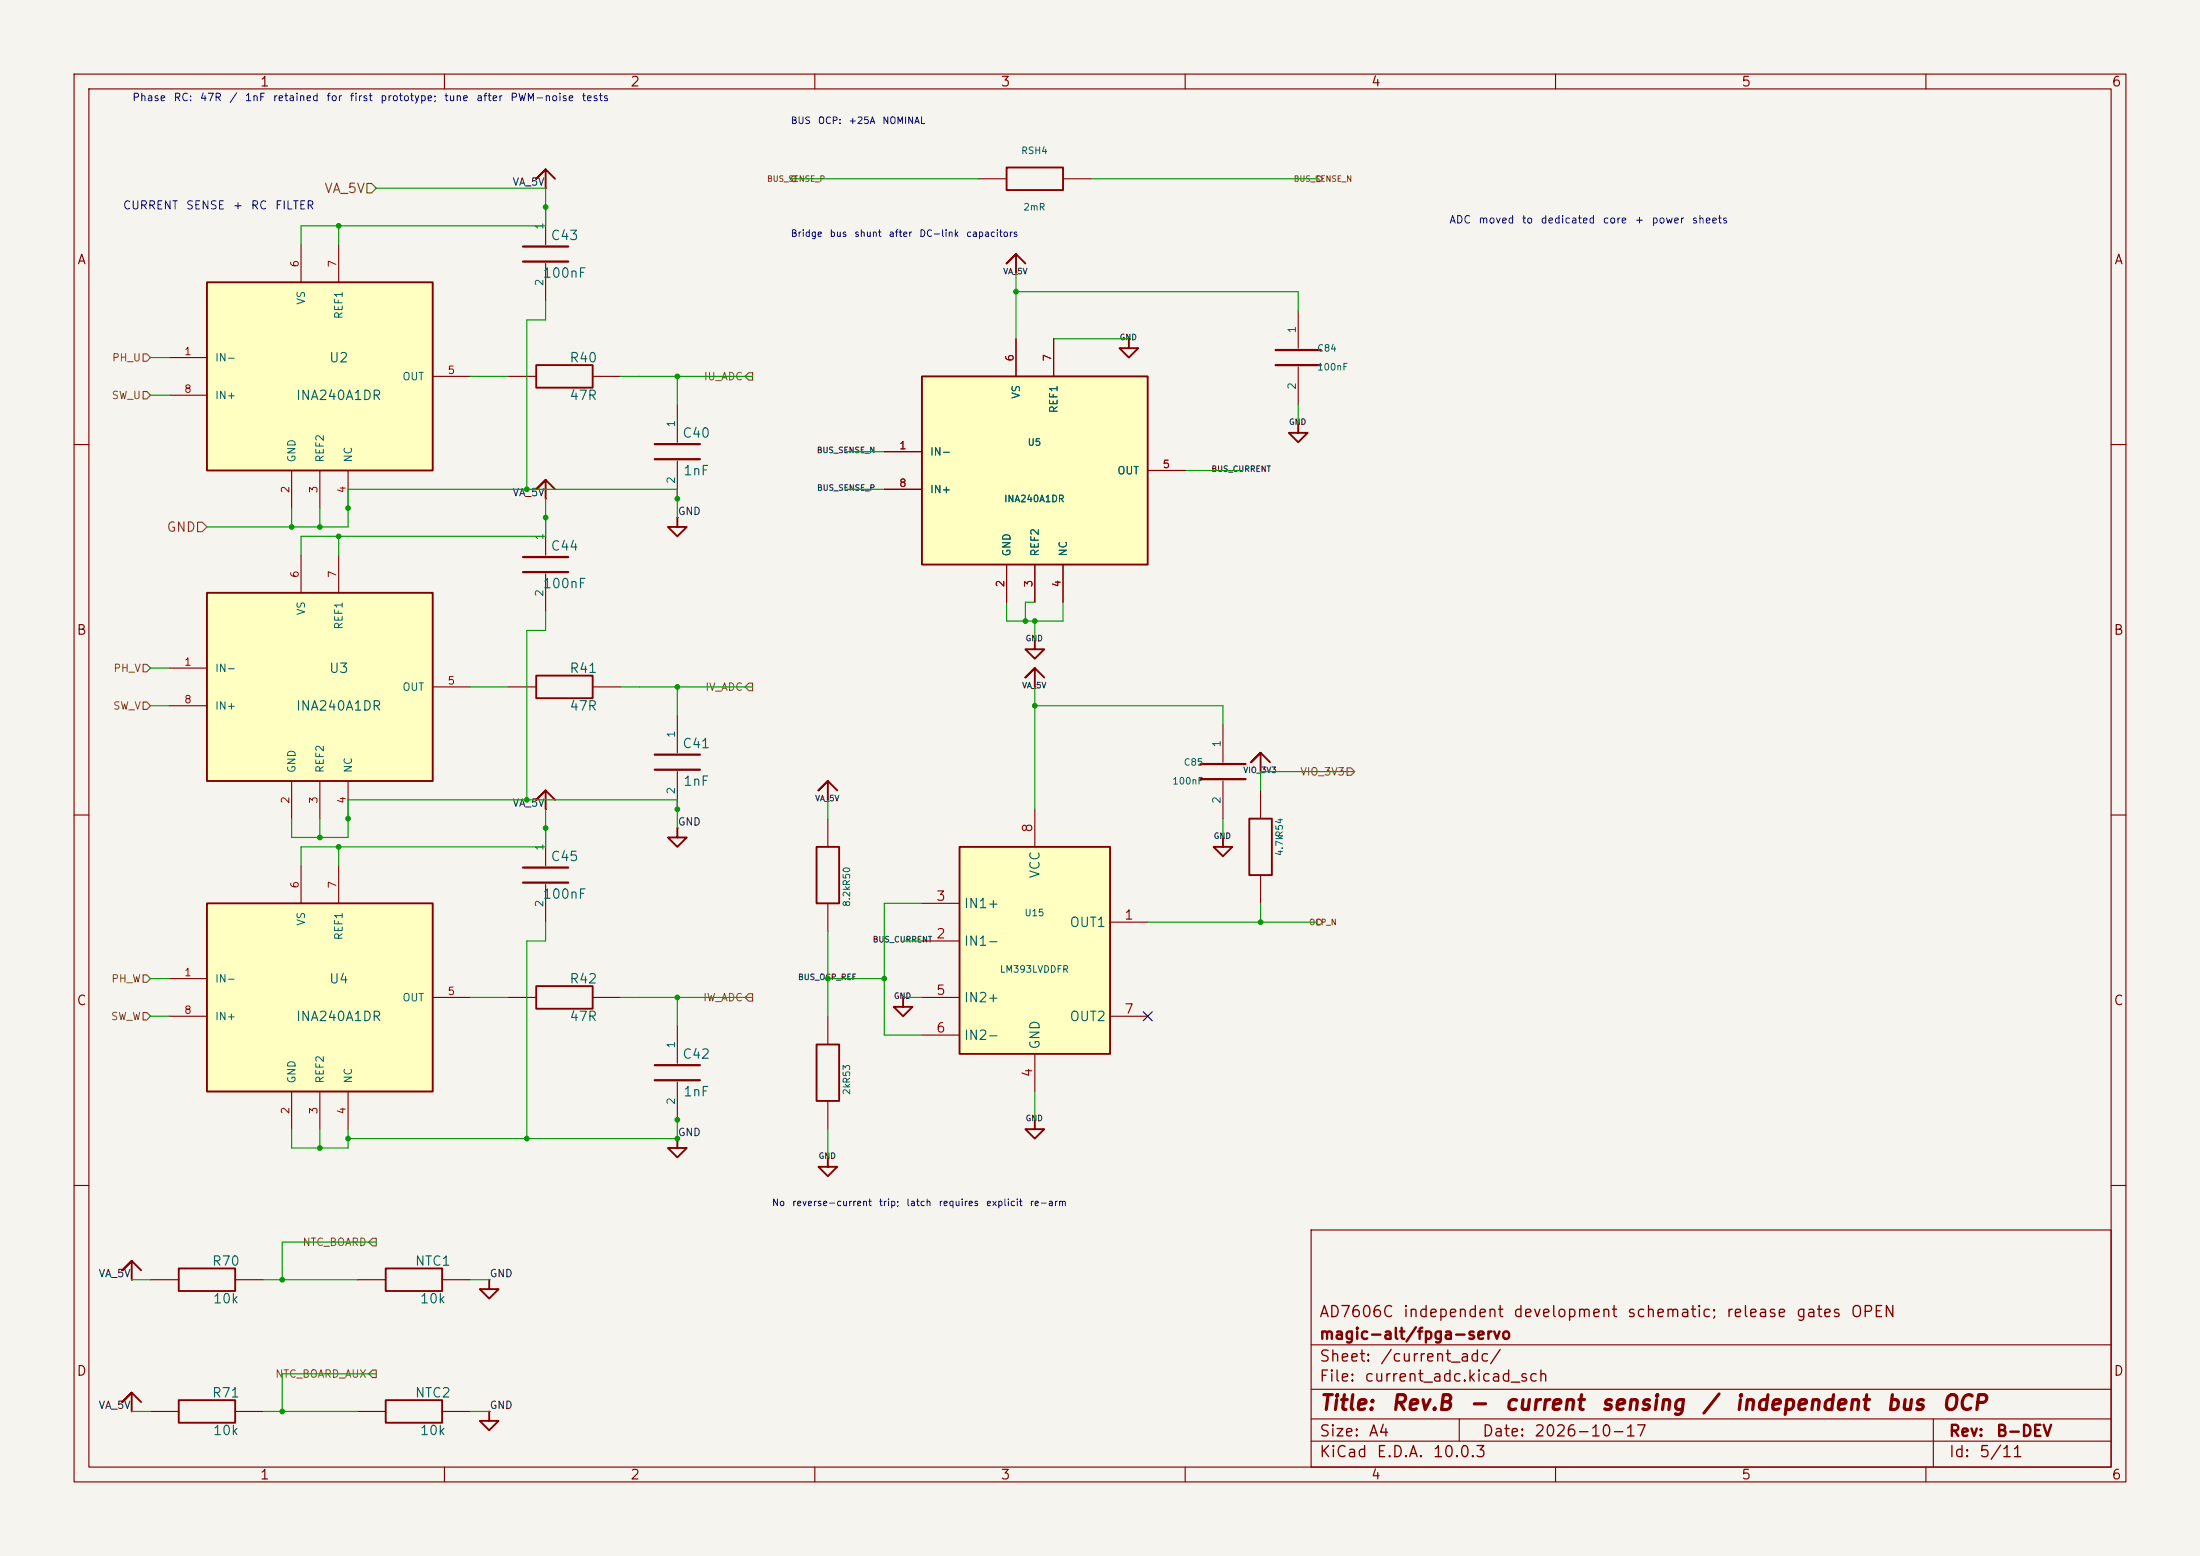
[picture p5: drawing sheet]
<svg xmlns="http://www.w3.org/2000/svg" width="297mm" height="210mm" viewBox="0 0 297 210" stroke-linecap="round" stroke-linejoin="round" font-family="sans-serif">
<path d="M0 0h297v210h-297z" fill="#f5f4ef" stroke="#f5f4ef" stroke-width=".14"/>
<g fill="none" stroke="#840000" stroke-width=".15">
<path d="M10 10h277v190h-277zM12 12h273v186h-273zM60 10v2M110 10v2M160 10v2M210 10v2M260 10v2M73.7 25.4h.1M73.7 27.9v5.1M73.7 35.6v5M68.6 50.8h3.8M80 50.8h3.8"/>
<path d="M10 60h2M73.7 67.3h.1M91.4 69.9h.1M285 60h2M91.4 96.5v5.1M10 110h2M91.4 111.8h.1M91.4 104.1v5.1M111.8 108h.1M111.8 110.5v3.8M285 110h2M68.6 134.6h3.8"/>
<path d="M80 134.6h3.8M91.4 138.4v5.1M111.8 121.9v3.8M91.4 153.7h.1M91.4 146.1v5M111.8 156.2h.1M139.7 151.1h.1M10 160h2M177 166h108v32h-108zM285 160h2M60 198v2M110 198v2"/>
<path d="M160 198v2M177 194.5h108M177 191.5h108M177 187.5h108M177 181.5h108M197 191.5v3M210 198v2M260 198v2M261 191.5v6.5"/>
</g>
<path d="M74.9 24.1l-1.2-1.2-1.3 1.2 1.3-1.2v2.5M72.4 49.3h7.6v3h-7.6zM74.9 66l-1.2-1.2-1.3 1.2 1.3-1.2v2.5M91.4 69.9v1.2h-1.2l1.2 1.3 1.3-1.3h-1.3M91.4 111.8v1.2h-1.2l1.2 1.3 1.3-1.3h-1.3M110.2 114.3h3.1v7.6h-3.1zM113 106.7l-1.2-1.3-1.3 1.3 1.3-1.3v2.6M72.4 133.1h7.6v3h-7.6zM91.4 153.7v1.2h-1.2l1.2 1.3 1.3-1.3h-1.3M111.8 156.2v1.3h-1.3l1.3 1.3 1.2-1.3h-1.2M139.7 151.1v1.3h-1.3l1.3 1.3 1.3-1.3h-1.3" fill="none" stroke="#840000" stroke-width=".25"/>
<path d="M70.6 33.3h6.1M70.6 35.3h6.1M88.4 101.9h6.1M88.4 103.9h6.1M88.4 143.8h6.1M88.4 145.8h6.1" fill="none" stroke="#840000" stroke-width=".3"/>
<path d="M27.9 80h30.5v25.4h-30.5z" fill="#ffffc2"/>
<path d="M27.9 80h30.5v25.4h-30.5z" fill="none" stroke="#840000" stroke-width=".25"/>
<path d="M40.6 74.9v5.1M45.7 74.9v5.1M22.9 90.2h5M22.9 95.3h5M58.4 92.7h5.1M39.4 105.4v5.1M43.2 105.4v5.1M47 105.4v5.1" fill="none" stroke="#840000" stroke-width=".15"/>
<path d="M27.9 121.9h30.5v25.4h-30.5z" fill="#ffffc2"/>
<path d="M165.1 113v1.3h-1.3l1.3 1.3 1.3-1.3h-1.3M168.7 110.5h3v7.6h-3zM27.9 121.9h30.5v25.4h-30.5z" fill="none" stroke="#840000" stroke-width=".25"/>
<g fill="none" stroke="#840000" stroke-width=".15">
<path d="M91.4 54.6v5.1M91.4 62.2v5.1M40.6 116.8v5.1M45.7 116.8v5.1M165.1 113h.1M170.2 106.7v3.8M170.2 118.1v3.8M22.9 132.1h5M22.9 137.2h5M58.4 134.6h5.1M39.4 147.3v5.1M43.2 147.3v5.1"/>
<path d="M47 147.3v5.1"/>
</g>
<path d="M88.4 59.9h6.1M88.4 62h6.1" fill="none" stroke="#840000" stroke-width=".3"/>
<path d="M27.9 38.1h30.5v25.4h-30.5z" fill="#ffffc2"/>
<path d="M27.9 38.1h30.5v25.4h-30.5zM72.4 91.2h7.6v3h-7.6zM121.9 134.6v1.3h-1.3l1.3 1.3 1.3-1.3h-1.3M52.1 171.2h7.6v3h-7.6zM52.1 189h7.6v3h-7.6z" fill="none" stroke="#840000" stroke-width=".25"/>
<g fill="none" stroke="#840000" stroke-width=".15">
<path d="M40.6 33v5.1M45.7 33v5.1M22.9 48.3h5M22.9 53.3h5M58.4 50.8h5.1M39.4 63.5v5.1M43.2 63.5v5.1M47 63.5v5.1M68.6 92.7h3.8M80 92.7h3.8M73.7 111.8v5M73.7 119.4v5.1"/>
<path d="M121.9 134.6h.1M48.3 172.7h3.8M59.7 172.7h3.8M48.3 190.5h3.8M59.7 190.5h3.8"/>
</g>
<path d="M70.6 117.1h6.1M70.6 119.1h6.1" fill="none" stroke="#840000" stroke-width=".3"/>
<path d="M129.5 114.3h20.4v27.9h-20.4z" fill="#ffffc2"/>
<path d="M139.7 86.4v1.2h-1.3l1.3 1.3 1.3-1.3h-1.3M141 91.4l-1.3-1.2-1.3 1.2 1.3-1.2v2.5M74.9 108l-1.2-1.3-1.3 1.3 1.3-1.3v2.5M129.5 114.3h20.4v27.9h-20.4zM110.2 141h3.1v7.6h-3.1zM19 171.5l-1.2-1.3-1.3 1.3 1.3-1.3v2.5M24.1 171.2h7.6v3h-7.6zM66 172.7v1.3h-1.2l1.2 1.3 1.3-1.3h-1.3M19 189.2l-1.2-1.2-1.3 1.2 1.3-1.2v2.5M24.1 189h7.6v3h-7.6zM66 190.5v1.3h-1.2l1.2 1.2 1.3-1.2h-1.3" fill="none" stroke="#840000" stroke-width=".25"/>
<g fill="none" stroke="#840000" stroke-width=".15">
<path d="M73.7 69.9v5M73.7 77.5v5.1M139.7 86.4h.1M139.7 92.7h.1M73.7 109.2h.1M139.7 109.2v5.1M111.8 137.2v3.8M124.5 127h5M124.5 121.9h5M124.5 134.6h5M124.5 139.7h5M149.9 124.5h5"/>
<path d="M149.9 137.2h5M111.8 148.6v3.8M139.7 142.2v5.1M17.8 172.7h.1M20.3 172.7h3.8M31.7 172.7h3.9M66 172.7h.1M17.8 190.5h.1M20.3 190.5h3.8M31.7 190.5h3.9M66 190.5h.1"/>
</g>
<path d="M70.6 75.2h6.1M70.6 77.2h6.1" fill="none" stroke="#840000" stroke-width=".3"/>
<path d="M124.5 50.8h30.4v25.4h-30.4z" fill="#ffffc2"/>
<path d="M135.9 22.6h7.6v3.1h-7.6zM138.4 35.6l-1.2-1.3-1.3 1.3 1.3-1.3v2.5M124.5 50.8h30.4v25.4h-30.4zM152.4 45.7v1.3h-1.3l1.3 1.3 1.3-1.3h-1.3M175.3 57.2v1.2h-1.3l1.3 1.3 1.2-1.3h-1.2M171.4 102.9l-1.2-1.3-1.3 1.3 1.3-1.3v2.5" fill="none" stroke="#840000" stroke-width=".25"/>
<g fill="none" stroke="#840000" stroke-width=".15">
<path d="M132.1 24.1h3.8M137.2 36.8h.1M143.5 24.1h3.8M137.2 45.7v5.1M142.2 45.7v5.1M152.4 45.7h.1M175.3 57.2h.1M175.3 41.9v5.1M175.3 49.5v5.1M119.4 61h5.1M119.4 66h5.1M135.9 76.2v5.1"/>
<path d="M139.7 76.2v5.1M143.5 76.2v5.1M154.9 63.5h5.1M165.1 97.8v5.1M165.1 105.4v5.1M170.2 104.1h.1"/>
</g>
<path d="M172.2 47.2h6.1M172.2 49.3h6.1M162.1 103.1h6M162.1 105.2h6" fill="none" stroke="#840000" stroke-width=".3"/>
<g fill="none" stroke="#725600" stroke-width=".15">
<path d="M49.5 24.8h.7l.6 .6-.6 .6h-.7zM107.1 23.7h.3v.8h-.3l-.4-.4zM177.8 23.7h.4l.4 .4-.4 .4h-.4zM19.3 47.8h.5l.5 .5-.5 .5h-.5zM19.3 52.8h.5l.5 .5-.5 .5h-.5zM101.1 50.3h.5v1h-.5l-.5-.5zM26.7 70.5h.6l.6 .6-.6 .7h-.6zM19.3 89.7h.5l.5 .5-.5 .5h-.5zM19.3 94.8h.5l.5 .5-.5 .5h-.5zM100.6 92.7l.5-.5h.5v1h-.5zM181.9 103.6h.5l.5 .5-.5 .5h-.5zM19.3 136.7h.5l.5 .5-.5 .5h-.5z"/>
<path d="M19.3 131.6h.5l.5 .5-.5 .5h-.5zM101.1 134.1h.5v1h-.5l-.5-.5zM177.8 124.1h.4l.4 .4-.4 .3h-.4zM50.3 167.1h.5v1h-.5l-.5-.5zM50.3 184.9h.5v1h-.5l-.5-.5z"/>
</g>
<g fill="none" stroke="#009600" stroke-width=".15">
<path d="M45.7 30.5v2.5M50.8 25.4h22.9v5.1h-33.1v2.5M106.7 24.1h25.4M137.2 36.8v8.9M137.2 39.4h38.1v2.5M147.3 24.1h30.5M20.3 48.3h2.6M20.3 53.3h2.6M63.5 50.8h5.1M73.7 40.6v2.6h-2.6v22.8M83.8 50.8h17.8M91.4 50.8v3.8"/>
<path d="M142.2 45.7h10.2M175.3 54.6v2.6M39.4 68.6v2.5M43.2 68.6v2.5M45.7 72.4v2.5M73.7 67.3v5.1h-33.1v2.5M91.4 69.9v-3.9h-44.4v5.1h-19.1M114.3 66h5.1M114.3 61h5.1M160 63.5h7.6M20.3 90.2h2.6M20.3 95.3h2.6"/>
<path d="M63.5 92.7h5.1M73.7 82.6v2.5h-2.6v22.9M83.8 92.7h17.8M91.4 92.7v3.8M135.9 81.3v2.5h7.6v-2.5M139.7 95.3h25.4v2.5M139.7 83.8v2.6M139.7 92.7v16.5M139.7 81.3h-1.3v2.5M39.4 110.5v2.5h7.6v-5h44.4v3.8M43.2 110.5v2.5M45.7 114.3v2.5"/>
<path d="M73.7 109.2v5.1h-33.1v2.5M111.8 108v2.5M165.1 110.5v2.5M182.9 104.1h-12.7v2.6M20.3 132.1h2.6M20.3 137.2h2.6M63.5 134.6h5.1M73.7 124.5v2.5h-2.6v26.7M83.8 134.6h17.8M91.4 134.6v3.8M111.8 125.7v11.5M111.8 132.1h7.6"/>
<path d="M121.9 134.6h2.6M121.9 127h2.6M124.5 121.9h-5.1v17.8h5.1M154.9 124.5h22.9M170.2 121.9v2.6M39.4 152.4v2.5h7.6v-2.5M43.2 152.4v2.5M91.4 151.1v2.6h-44.4M111.8 152.4v3.8M139.7 147.3v3.8M17.8 172.7h2.5M35.6 172.7h12.7"/>
<path d="M50.8 167.6h-12.7v5.1M63.5 172.7h2.5M17.8 190.5h2.5M35.6 190.5h12.7M50.8 185.4h-12.7v5.1M63.5 190.5h2.5"/>
</g>
<path d="M154.3 136.6l1.2 1.2M155.5 136.6l-1.2 1.2" fill="none" stroke="#000084" stroke-width=".15"/>
<g fill="#009600" stroke="#009600" stroke-width=".14">
<circle cx="91.4" cy="50.8" r=".32"/>
<circle cx="91.4" cy="67.3" r=".32"/>
<circle cx="91.4" cy="92.7" r=".32"/>
<circle cx="43.2" cy="113" r=".32"/>
<circle cx="39.4" cy="71.1" r=".32"/>
<circle cx="45.7" cy="114.3" r=".32"/>
<circle cx="47" cy="110.5" r=".32"/>
<circle cx="73.7" cy="27.9" r=".32"/>
<circle cx="45.7" cy="30.5" r=".32"/>
<circle cx="73.7" cy="69.9" r=".32"/>
<circle cx="71.1" cy="66" r=".32"/>
<circle cx="43.2" cy="71.1" r=".32"/>
<circle cx="47" cy="68.6" r=".32"/>
<circle cx="45.7" cy="72.4" r=".32"/>
<circle cx="73.7" cy="111.8" r=".32"/>
<circle cx="71.1" cy="108" r=".32"/>
<circle cx="71.1" cy="153.7" r=".32"/>
<circle cx="91.4" cy="109.2" r=".32"/>
<circle cx="91.4" cy="134.6" r=".32"/>
<circle cx="47" cy="153.7" r=".32"/>
<circle cx="43.2" cy="154.9" r=".32"/>
<circle cx="38.1" cy="172.7" r=".32"/>
<circle cx="38.1" cy="190.5" r=".32"/>
<circle cx="137.2" cy="39.4" r=".32"/>
<circle cx="91.4" cy="151.1" r=".32"/>
<circle cx="91.4" cy="153.7" r=".32"/>
<circle cx="170.2" cy="124.5" r=".32"/>
<circle cx="111.8" cy="132.1" r=".32"/>
<circle cx="119.4" cy="132.1" r=".32"/>
<circle cx="139.7" cy="83.8" r=".32"/>
<circle cx="138.4" cy="83.8" r=".32"/>
<circle cx="139.7" cy="95.3" r=".32"/>
</g>
<g font-size="2" fill="#840000">
<text x="178" y="190.8">Title:</text>
<text x="187.7" y="190.8">Rev.B</text>
<text x="198.2" y="190.8">-</text>
<text x="203" y="190.8">current</text>
<text x="216" y="190.8">sensing</text>
<text x="229.6" y="190.8">/</text>
<text x="234" y="190.8">independent</text>
<text x="254.5" y="190.8">bus</text>
<text x="262" y="190.8">OCP</text>
</g>
<g font-size="1.5" fill="#840000">
<text x="178" y="178.2">AD7606C</text>
<text x="189.3" y="178.2">independent</text>
<text x="204.2" y="178.2">development</text>
<text x="219.5" y="178.2">schematic;</text>
<text x="232.9" y="178.2">release</text>
<text x="242.4" y="178.2">gates</text>
<text x="249.7" y="178.2">OPEN</text>
<text x="178" y="184.2">Sheet:</text>
<text x="178" y="181.2">magic-alt/fpga-servo</text>
<text x="186.2" y="184.2">/current_adc/</text>
<text x="178" y="186.9">File:</text>
<text x="184.1" y="186.9">current_adc.kicad_sch</text>
<text x="178" y="197.1">KiCad</text>
<text x="178" y="194.3">Size:</text>
<text x="184.7" y="194.3">A4</text>
<text x="185.7" y="197.1">E.D.A.</text>
<text x="193.3" y="197.1">10.0.3</text>
<text x="200" y="194.3">Date:</text>
<text x="207" y="194.3">2026-10-17</text>
<text x="263" y="194.3">Rev:</text>
<text x="263" y="197.1">Id:</text>
<text x="267.1" y="197.1">5/11</text>
<text x="269.4" y="194.3">B-DEV</text>
</g>
<g font-size="1.3" fill="#840000">
<text x="35" y="12">1</text>
<text x="85" y="12">2</text>
<text x="135" y="12">3</text>
<text x="185" y="12">4</text>
<text x="235" y="12">5</text>
<text x="285" y="12">6</text>
<text x="10.3" y="36">A</text>
<text x="285.3" y="36">A</text>
<text x="10.3" y="86">B</text>
<text x="285.3" y="86">B</text>
<text x="10.3" y="136">C</text>
<text x="285.3" y="136">C</text>
<text x="10.3" y="186">D</text>
<text x="285.3" y="186">D</text>
<text x="35" y="200">1</text>
<text x="85" y="200">2</text>
<text x="135" y="200">3</text>
<text x="185" y="200">4</text>
<text x="235" y="200">5</text>
<text x="285" y="200">6</text>
</g>
<g font-size="1.3" fill="#725600">
<text x="43.7" y="26.4">VA_5V</text>
<text x="22.4" y="72.1">GND</text>
</g>
<g font-size="1.3" fill="#006464">
<text x="74.3" y="32.7">C43</text>
<text x="73.2" y="37.8">100nF</text>
<text x="44.3" y="49.2">U2</text>
<text x="76.8" y="49.2">R40</text>
<text x="39.9" y="54.3">INA240A1DR</text>
<text x="76.8" y="54.3">47R</text>
<text x="92" y="59.4">C40</text>
<text x="92.2" y="64.5">1nF</text>
<text x="74.3" y="74.6">C44</text>
<text x="73.2" y="79.7">100nF</text>
<text x="44.3" y="91.1">U3</text>
<text x="76.8" y="91.1">R41</text>
<text x="39.9" y="96.2">INA240A1DR</text>
<text x="76.8" y="96.2">47R</text>
<text x="92" y="101.3">C41</text>
<text x="92.2" y="106.4">1nF</text>
<text x="74.3" y="116.5">C45</text>
<text x="140.7" y="118.6" transform="rotate(-90 140.7 118.6)">VCC</text>
<text x="73.2" y="121.6">100nF</text>
<text x="130" y="122.9">IN1+</text>
<text x="144.3" y="125.4">OUT1</text>
<text x="130" y="128">IN1-</text>
<text x="44.3" y="133.1">U4</text>
<text x="76.8" y="133.1">R42</text>
<text x="130" y="135.6">IN2+</text>
<text x="39.9" y="138.1">INA240A1DR</text>
<text x="76.8" y="138.1">47R</text>
<text x="92" y="143.2">C42</text>
<text x="130" y="140.7">IN2-</text>
<text x="140.7" y="141.7" transform="rotate(-90 140.7 141.7)">GND</text>
<text x="144.3" y="138.1">OUT2</text>
<text x="92.2" y="148.3">1nF</text>
<text x="28.5" y="171.2">R70</text>
<text x="55.9" y="171.2">NTC1</text>
<text x="28.7" y="176.2">10k</text>
<text x="56.6" y="176.2">10k</text>
<text x="28.5" y="188.9">R71</text>
<text x="55.9" y="188.9">NTC2</text>
<text x="28.7" y="194">10k</text>
<text x="56.6" y="194">10k</text>
</g>
<g font-size="1.3" fill="#a90000">
<text x="139.7" y="112.5" transform="rotate(-90 139.7 112.5)">8</text>
<text x="126.3" y="121.9">3</text>
<text x="151.7" y="124.4">1</text>
<text x="126.3" y="127">2</text>
<text x="126.3" y="134.6">5</text>
<text x="151.7" y="137.1">7</text>
<text x="126.3" y="139.7">6</text>
<text x="139.7" y="145.5" transform="rotate(-90 139.7 145.5)">4</text>
</g>
<g font-size="1.1" fill="#0000c2">
<text x="16.5" y="28.5">CURRENT</text>
<text x="25" y="28.5">SENSE</text>
<text x="31.3" y="28.5">+</text>
<text x="33.8" y="28.5">RC</text>
<text x="37" y="28.5">FILTER</text>
</g>
<g font-size="1" fill="#0000c2">
<text x="17.8" y="13.9">Phase</text>
<text x="23.4" y="13.9">RC:</text>
<text x="26.9" y="13.9">47R</text>
<text x="30.9" y="13.9">/</text>
<text x="33" y="13.9">1nF</text>
<text x="36.8" y="13.9">retained</text>
<text x="44" y="13.9">for</text>
<text x="47.1" y="13.9">first</text>
<text x="51.3" y="13.9">prototype;</text>
<text x="59.9" y="13.9">tune</text>
<text x="64.2" y="13.9">after</text>
<text x="68.8" y="13.9">PWM-noise</text>
<text x="78.4" y="13.9">tests</text>
<text x="195.6" y="30.4">ADC</text>
<text x="199.5" y="30.4">moved</text>
<text x="205.4" y="30.4">to</text>
<text x="207.9" y="30.4">dedicated</text>
<text x="216.3" y="30.4">core</text>
<text x="220.6" y="30.4">+</text>
<text x="222.9" y="30.4">power</text>
<text x="228.3" y="30.4">sheets</text>
</g>
<g font-size="1" fill="#0f0f0f">
<text x="69.1" y="25.3">VA_5V</text>
<text x="69.1" y="67.2">VA_5V</text>
<text x="91.4" y="69.8">GND</text>
<text x="69.1" y="109.1">VA_5V</text>
<text x="91.4" y="111.7">GND</text>
<text x="91.4" y="153.6">GND</text>
<text x="13.2" y="172.6">VA_5V</text>
<text x="66" y="172.6">GND</text>
<text x="13.2" y="190.4">VA_5V</text>
<text x="66" y="190.4">GND</text>
</g>
<g font-size="1" fill="#006464">
<text x="73.6" y="31.1" transform="rotate(-90 73.6 31.1)">1</text>
<text x="41.4" y="41.2" transform="rotate(-90 41.4 41.2)">VS</text>
<text x="73.6" y="38.7" transform="rotate(-90 73.6 38.7)">2</text>
<text x="46.5" y="43.1" transform="rotate(-90 46.5 43.1)">REF1</text>
<text x="175.2" y="45.1" transform="rotate(-90 175.2 45.1)">1</text>
<text x="29" y="49">IN-</text>
<text x="54.2" y="51.6">OUT</text>
<text x="137.9" y="53.9" transform="rotate(-90 137.9 53.9)">VS</text>
<text x="175.2" y="52.7" transform="rotate(-90 175.2 52.7)">2</text>
<text x="29" y="54.1">IN+</text>
<text x="91.4" y="57.8" transform="rotate(-90 91.4 57.8)">1</text>
<text x="143" y="55.8" transform="rotate(-90 143 55.8)">REF1</text>
<text x="40.1" y="62.5" transform="rotate(-90 40.1 62.5)">GND</text>
<text x="44" y="62.5" transform="rotate(-90 44 62.5)">REF2</text>
<text x="47.8" y="62.5" transform="rotate(-90 47.8 62.5)">NC</text>
<text x="91.4" y="65.4" transform="rotate(-90 91.4 65.4)">2</text>
<text x="125.5" y="61.7">IN-</text>
<text x="150.8" y="64.3">OUT</text>
<text x="125.5" y="66.8">IN+</text>
<text x="73.6" y="73" transform="rotate(-90 73.6 73)">1</text>
<text x="136.7" y="75.2" transform="rotate(-90 136.7 75.2)">GND</text>
<text x="140.5" y="75.2" transform="rotate(-90 140.5 75.2)">REF2</text>
<text x="144.3" y="75.2" transform="rotate(-90 144.3 75.2)">NC</text>
<text x="41.4" y="83.1" transform="rotate(-90 41.4 83.1)">VS</text>
<text x="73.6" y="80.6" transform="rotate(-90 73.6 80.6)">2</text>
<text x="46.5" y="85.1" transform="rotate(-90 46.5 85.1)">REF1</text>
<text x="29" y="90.9">IN-</text>
<text x="54.2" y="93.5">OUT</text>
<text x="29" y="96">IN+</text>
<text x="91.4" y="99.7" transform="rotate(-90 91.4 99.7)">1</text>
<text x="165" y="100.9" transform="rotate(-90 165 100.9)">1</text>
<text x="40.1" y="104.4" transform="rotate(-90 40.1 104.4)">GND</text>
<text x="44" y="104.4" transform="rotate(-90 44 104.4)">REF2</text>
<text x="47.8" y="104.4" transform="rotate(-90 47.8 104.4)">NC</text>
<text x="91.4" y="107.3" transform="rotate(-90 91.4 107.3)">2</text>
<text x="165" y="108.6" transform="rotate(-90 165 108.6)">2</text>
<text x="73.6" y="114.9" transform="rotate(-90 73.6 114.9)">1</text>
<text x="41.4" y="125" transform="rotate(-90 41.4 125)">VS</text>
<text x="73.6" y="122.5" transform="rotate(-90 73.6 122.5)">2</text>
<text x="46.5" y="127" transform="rotate(-90 46.5 127)">REF1</text>
<text x="29" y="132.9">IN-</text>
<text x="29" y="137.9">IN+</text>
<text x="54.2" y="135.4">OUT</text>
<text x="91.4" y="141.6" transform="rotate(-90 91.4 141.6)">1</text>
<text x="40.1" y="146.3" transform="rotate(-90 40.1 146.3)">GND</text>
<text x="44" y="146.3" transform="rotate(-90 44 146.3)">REF2</text>
<text x="47.8" y="146.3" transform="rotate(-90 47.8 146.3)">NC</text>
<text x="91.4" y="149.2" transform="rotate(-90 91.4 149.2)">2</text>
</g>
<g font-size="1" fill="#a90000">
<text x="40.6" y="36.2" transform="rotate(-90 40.6 36.2)">6</text>
<text x="45.6" y="36.2" transform="rotate(-90 45.6 36.2)">7</text>
<text x="24.8" y="48.2">1</text>
<text x="24.8" y="53.3">8</text>
<text x="60.3" y="50.7">5</text>
<text x="137.1" y="48.9" transform="rotate(-90 137.1 48.9)">6</text>
<text x="142.2" y="48.9" transform="rotate(-90 142.2 48.9)">7</text>
<text x="121.3" y="60.9">1</text>
<text x="121.3" y="66">8</text>
<text x="156.9" y="63.4">5</text>
<text x="39.3" y="66.7" transform="rotate(-90 39.3 66.7)">2</text>
<text x="43.1" y="66.7" transform="rotate(-90 43.1 66.7)">3</text>
<text x="46.9" y="66.7" transform="rotate(-90 46.9 66.7)">4</text>
<text x="40.6" y="78.1" transform="rotate(-90 40.6 78.1)">6</text>
<text x="45.6" y="78.1" transform="rotate(-90 45.6 78.1)">7</text>
<text x="135.8" y="79.4" transform="rotate(-90 135.8 79.4)">2</text>
<text x="139.6" y="79.4" transform="rotate(-90 139.6 79.4)">3</text>
<text x="143.4" y="79.4" transform="rotate(-90 143.4 79.4)">4</text>
<text x="24.8" y="90.1">1</text>
<text x="24.8" y="95.2">8</text>
<text x="60.3" y="92.6">5</text>
<text x="39.3" y="108.6" transform="rotate(-90 39.3 108.6)">2</text>
<text x="43.1" y="108.6" transform="rotate(-90 43.1 108.6)">3</text>
<text x="46.9" y="108.6" transform="rotate(-90 46.9 108.6)">4</text>
<text x="40.6" y="120" transform="rotate(-90 40.6 120)">6</text>
<text x="45.6" y="120" transform="rotate(-90 45.6 120)">7</text>
<text x="24.8" y="132">1</text>
<text x="24.8" y="137.1">8</text>
<text x="60.3" y="134.5">5</text>
<text x="39.3" y="150.5" transform="rotate(-90 39.3 150.5)">2</text>
<text x="43.1" y="150.5" transform="rotate(-90 43.1 150.5)">3</text>
<text x="46.9" y="150.5" transform="rotate(-90 46.9 150.5)">4</text>
</g>
<g font-size="1" fill="#725600">
<text x="15.1" y="49">PH_U</text>
<text x="95" y="51.6">IU_ADC</text>
<text x="15" y="54.1">SW_U</text>
<text x="15.2" y="90.9">PH_V</text>
<text x="95.1" y="93.5">IV_ADC</text>
<text x="15.2" y="96">SW_V</text>
<text x="175.5" y="104.9">VIO_3V3</text>
<text x="14.9" y="137.9">SW_W</text>
<text x="15" y="132.8">PH_W</text>
<text x="94.9" y="135.4">IW_ADC</text>
<text x="40.8" y="168.4">NTC_BOARD</text>
<text x="37.1" y="186.2">NTC_BOARD_AUX</text>
</g>
<g font-size=".9" fill="#0000c2">
<text x="106.7" y="16.9">BUS</text>
<text x="110.3" y="16.9">OCP:</text>
<text x="114.5" y="16.9">+25A</text>
<text x="119" y="16.9">NOMINAL</text>
<text x="106.7" y="32.2">Bridge</text>
<text x="111.9" y="32.2">bus</text>
<text x="115.2" y="32.2">shunt</text>
<text x="119.9" y="32.2">after</text>
<text x="124" y="32.2">DC-link</text>
<text x="130.4" y="32.2">capacitors</text>
<text x="104.1" y="163">No</text>
<text x="106.9" y="163">reverse-current</text>
<text x="118.6" y="163">trip;</text>
<text x="122.3" y="163">latch</text>
<text x="126.6" y="163">requires</text>
<text x="133" y="163">explicit</text>
<text x="138.9" y="163">re-arm</text>
</g>
<g font-size=".9" fill="#006464">
<text x="137.8" y="21">RSH4</text>
<text x="138.1" y="28.6">2mR</text>
<text x="177.7" y="47.7">C84</text>
<text x="177.7" y="50.2">100nF</text>
<text x="138.7" y="60.4">U5</text>
<text x="135.5" y="68">INA240A1DR</text>
<text x="158.2" y="106.1">100nF</text>
<text x="159.7" y="103.6">C85</text>
<text x="173.4" y="113.1" transform="rotate(-90 173.4 113.1)">R54</text>
<text x="173.4" y="115.6" transform="rotate(-90 173.4 115.6)">4.7k</text>
<text x="115" y="122.5" transform="rotate(-90 115 122.5)">8.2kR50</text>
<text x="138.2" y="123.9">U15</text>
<text x="134.9" y="131.5">LM393LVDDFR</text>
<text x="115" y="147.9" transform="rotate(-90 115 147.9)">2kR53</text>
</g>
<g font-size=".8" fill="#725600">
<text x="103.5" y="24.7">BUS_SENSE_P</text>
<text x="174.6" y="24.7">BUS_SENSE_N</text>
<text x="176.7" y="125">OCP_N</text>
</g>
<g font-size=".8" fill="#0f0f0f">
<text x="135.4" y="37.2">VA_5V</text>
<text x="151.1" y="46.1">GND</text>
<text x="173.9" y="57.5">GND</text>
<text x="110.2" y="61.3">BUS_SENSE_N</text>
<text x="163.5" y="63.9">BUS_CURRENT</text>
<text x="110.2" y="66.4">BUS_SENSE_P</text>
<text x="138.4" y="86.7">GND</text>
<text x="137.9" y="93.1">VA_5V</text>
<text x="167.8" y="104.5">VIO_3V3</text>
<text x="110" y="108.3">VA_5V</text>
<text x="163.8" y="113.4">GND</text>
<text x="117.8" y="127.4">BUS_CURRENT</text>
<text x="107.7" y="132.5">BUS_OCP_REF</text>
<text x="120.6" y="135">GND</text>
<text x="138.4" y="151.5">GND</text>
<text x="110.4" y="156.6">GND</text>
</g>
</svg>
